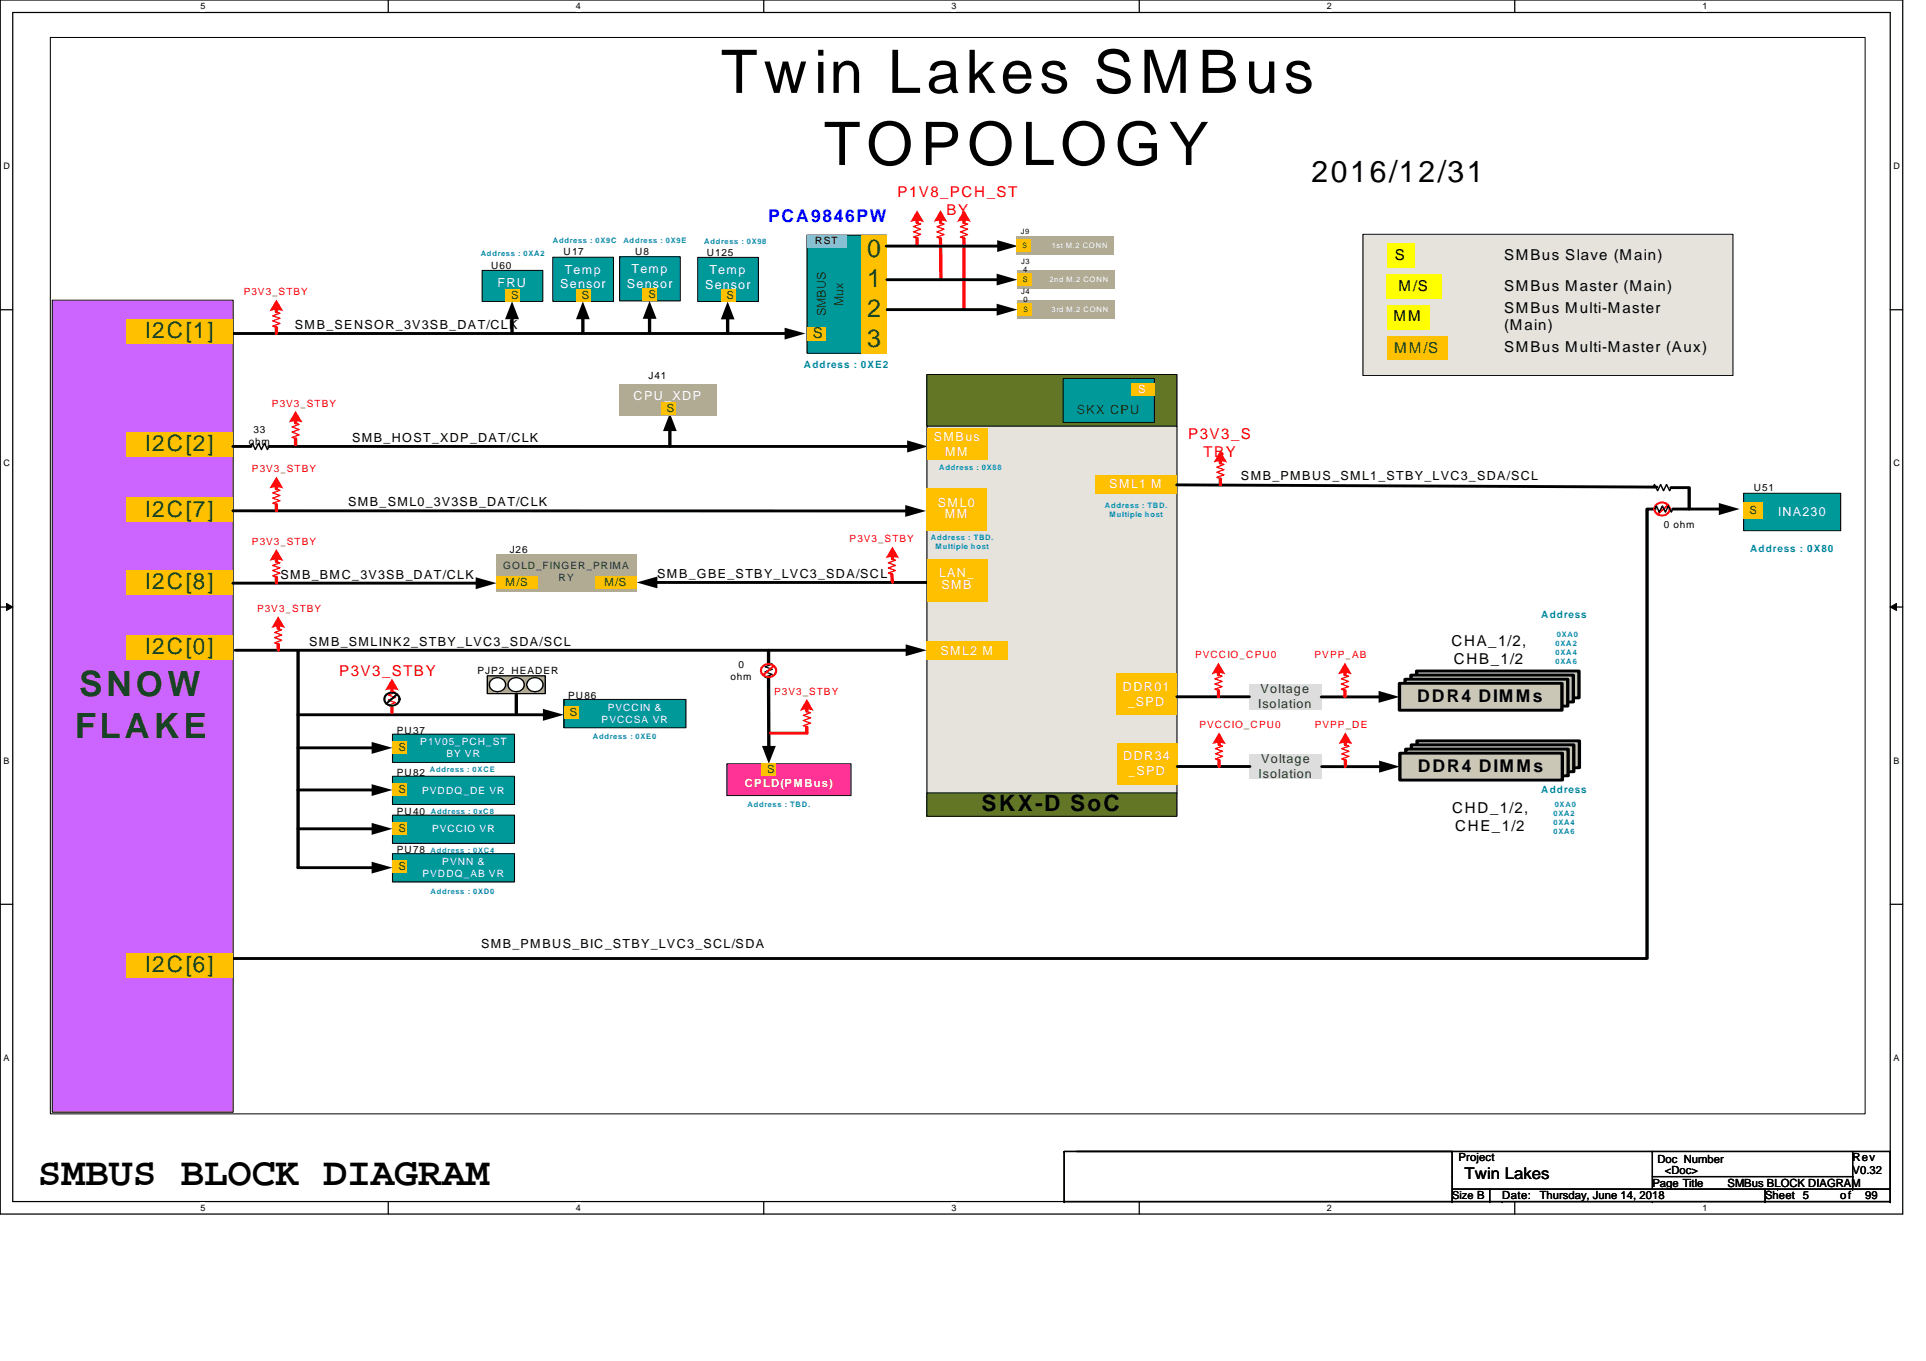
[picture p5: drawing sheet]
<svg xmlns="http://www.w3.org/2000/svg" width="297mm" height="210mm" viewBox="0 0 297 210" stroke-linecap="round" stroke-linejoin="round" font-family="sans-serif">
<path d="M0 0h293.5v187.2h-293.5zM2 1.9h289.5v183.4h-289.5z" fill="none" stroke="#000" stroke-width=".19"/>
<g fill="#fff">
<path d="M30.9 .2h.8v1.6h-.8z"/>
<path d="M30.9 185.5h.8v1.6h-.8z"/>
</g>
<path d="M59.9 0v1.9M59.9 185.3v1.9" fill="none" stroke="#000" stroke-width=".19"/>
<g fill="#fff">
<path d="M88.8 .2h.8v1.6h-.8z"/>
<path d="M88.8 185.5h.8v1.6h-.8z"/>
</g>
<path d="M117.8 0v1.9M117.8 185.3v1.9" fill="none" stroke="#000" stroke-width=".19"/>
<g fill="#fff">
<path d="M146.7 .2h.8v1.6h-.8z"/>
<path d="M146.7 185.5h.8v1.6h-.8z"/>
</g>
<path d="M175.7 0v1.9M175.7 185.3v1.9" fill="none" stroke="#000" stroke-width=".19"/>
<g fill="#fff">
<path d="M204.7 .2h.7v1.6h-.7z"/>
<path d="M204.7 185.5h.7v1.6h-.7z"/>
</g>
<path d="M233.6 0v1.9M233.6 185.3v1.9" fill="none" stroke="#000" stroke-width=".19"/>
<g fill="#fff">
<path d="M262.6 .2h.7v1.6h-.7z"/>
<path d="M262.6 185.5h.7v1.6h-.7z"/>
<path d="M.5 24.8h1v1.6h-1z"/>
<path d="M292 24.8h1v1.6h-1z"/>
<path d="M.5 70.7h1v1.5h-1z"/>
<path d="M292 70.7h1v1.5h-1z"/>
</g>
<path d="M0 47.8h2M291.5 47.8h2" fill="none" stroke="#000" stroke-width=".19"/>
<g fill="#fff">
<path d="M.5 116.5h.9v1.6h-.9z"/>
<path d="M292 116.5h.9v1.6h-.9z"/>
</g>
<path d="M0 93.6h2M291.5 93.6h2" fill="none" stroke="#000" stroke-width=".19"/>
<path d="M1 93.1l1 .5-1 .5zM291.5 93.6l1-.5v1z" fill="#000"/>
<path d="M1 93.1l1 .5-1 .5zM291.5 93.6l1-.5v1z" fill="none" stroke="#000" stroke-width=".15"/>
<g fill="#fff">
<path d="M.5 162.4h.9v1.5h-.9z"/>
<path d="M292 162.4h.9v1.5h-.9z"/>
</g>
<path d="M0 139.5h2M291.5 139.5h2" fill="none" stroke="#000" stroke-width=".19"/>
<path d="M7.8 5.8h279.9v166h-279.9z" fill="#fff"/>
<path d="M7.8 5.8h279.9v166h-279.9z" fill="none" stroke="#000" stroke-width=".15"/>
<path d="M255.2 78.5h-1.2v69.3h-220v1" fill="none" stroke="#000" stroke-width=".48"/>
<path d="M141.4 34.4l.6 .1-1.1 .4 1.1 .4-1.1 .5 1.1 .4-1.1 .4 .5 .1" fill="none" stroke="#f00" stroke-width=".21"/>
<path d="M141.4 33.8v.6M141.4 36.7v1" fill="none" stroke="#f00" stroke-width=".48"/>
<path d="M141.4 32.4l1.1 1.9-.8-.2h-.5l-.8 .2z" fill-rule="evenodd" fill="#f00"/>
<path d="M145.1 34.4l.5 .2-1.1 .4 1.1 .3-1.1 .5 1.1 .4-1.1 .4 .6 .2" fill="none" stroke="#f00" stroke-width=".21"/>
<path d="M145.1 36.8v6.3M145.1 33.8v.6" fill="none" stroke="#f00" stroke-width=".48"/>
<path d="M145.1 32.4l1 1.8-.8-.2-.7 .1-.6 .1z" fill-rule="evenodd" fill="#f00"/>
<path d="M148.7 34.4l.5 .2-1.1 .4 1.1 .3-1.1 .5 1.1 .4-1.1 .4 .6 .2" fill="none" stroke="#f00" stroke-width=".21"/>
<path d="M148.7 33.8v.6M148.7 36.8v10.9" fill="none" stroke="#f00" stroke-width=".48"/>
<path d="M148.7 32.4l1.1 1.8-.9-.2-.9 .1-.4 .1z" fill-rule="evenodd" fill="#f00"/>
<path d="M210.2 36.1h57.1v21.8h-57.1z" fill-rule="evenodd" fill="#e5e3db"/>
<path d="M210.2 36.1h57.1v21.8h-57.1z" fill="none" stroke="#000" stroke-width=".15"/>
<path d="M8.1 46.3h27.9v125.2h-27.9z" fill-rule="evenodd" fill="#cc65ff"/>
<path d="M8.1 46.3h27.9v125.2h-27.9z" fill="none" stroke="#000" stroke-width=".15"/>
<path d="M19.5 87.9h16.4v3.9h-16.4z" fill-rule="evenodd" fill="#ffc000"/>
<path d="M35.9 89.9h37.7" fill="none" stroke="#000" stroke-width=".48"/>
<path d="M73.4 89l3.2 .9-3.2 1z" fill="#000"/>
<path d="M213.9 37.6h4.3v3.7h-4.3z" fill-rule="evenodd" fill="#ff0"/>
<path d="M213.9 52h9.3v3.5h-9.3z" fill-rule="evenodd" fill="#ffc000"/>
<g fill="#ff0">
<path d="M213.9 42.3h8.5v3.7h-8.5z" fill-rule="evenodd"/>
<path d="M213.9 47.1h6.5v3.7h-6.5z" fill-rule="evenodd"/>
</g>
<path d="M42.6 86.6l.6 .2-1.1 .4 1.1 .4-1.1 .4 1.1 .4-1.1 .4 .5 .2" fill="none" stroke="#f00" stroke-width=".21"/>
<path d="M42.6 86.1v.5M42.6 89v.9" fill="none" stroke="#f00" stroke-width=".48"/>
<path d="M42.6 84.7l1.1 1.8-.8-.2h-.5l-.9 .2z" fill-rule="evenodd" fill="#f00"/>
<path d="M76.6 85.5h21.6v5.8h-21.6z" fill-rule="evenodd" fill="#b2ab93"/>
<g fill="#ffc000">
<path d="M76.6 88.9h6.3v2h-6.3z" fill-rule="evenodd"/>
<path d="M19.5 66.6h16.4v3.8h-16.4z" fill-rule="evenodd"/>
</g>
<path d="M35.9 68.9h2.8M41.5 68.9h98.7" fill="none" stroke="#000" stroke-width=".48"/>
<path d="M139.9 67.9l3.2 1-3.2 .9z" fill="#000"/>
<path d="M38.7 68.9l.2-.5 .5 .9 .5-.9 .4 .9 .5-.9 .5 .9 .2-.4" fill="none" stroke="#000" stroke-width=".21"/>
<path d="M45.6 65.3l.5 .1-1.1 .4 1.1 .5-1.1 .3 1.1 .5-1.1 .4 .6 .1" fill="none" stroke="#f00" stroke-width=".21"/>
<path d="M45.6 64.7v.6M45.6 67.6v1" fill="none" stroke="#f00" stroke-width=".48"/>
<path d="M45.6 63.4l1.1 1.8-1-.2-1.2 .2z" fill-rule="evenodd" fill="#f00"/>
<path d="M143 57.8h38.5v7.9h-38.5z" fill-rule="evenodd" fill="#637626"/>
<path d="M143 57.8h38.5v7.9h-38.5z" fill="none" stroke="#000" stroke-width=".15"/>
<path d="M164 58.4h14v6.8h-14z" fill-rule="evenodd" fill="#099"/>
<path d="M164 58.4h14v6.8h-14z" fill="none" stroke="#000" stroke-width=".15"/>
<path d="M174.4 59.2h3.6v1.9h-3.6z" fill-rule="evenodd" fill="#ffc000"/>
<path d="M143 65.7h38.5v56.7h-38.5z" fill-rule="evenodd" fill="#e5e3db"/>
<path d="M143 65.7h38.5v56.7h-38.5z" fill="none" stroke="#000" stroke-width=".15"/>
<path d="M143 122.3h38.5v3.6h-38.5z" fill-rule="evenodd" fill="#637626"/>
<path d="M143 122.3h38.5v3.6h-38.5z" fill="none" stroke="#000" stroke-width=".15"/>
<g fill="#ffc000">
<path d="M143 66.1h9.3v4.8h-9.3z" fill-rule="evenodd"/>
<path d="M142.9 75.3h9.3v6.5h-9.3z" fill-rule="evenodd"/>
</g>
<path d="M103.3 66.3v2.6" fill="none" stroke="#000" stroke-width=".48"/>
<path d="M103.3 63.7l1.1 2.8h-2.1z" fill="#000"/>
<path d="M95.5 59.2h15.1v4.8h-15.1z" fill-rule="evenodd" fill="#b2ab93"/>
<path d="M101.9 62.1h2.2v1.9h-2.2z" fill-rule="evenodd" fill="#ffc000"/>
<path d="M35.9 51.4h85.4" fill="none" stroke="#000" stroke-width=".48"/>
<path d="M121 50.5l3.2 .9-3.2 1z" fill="#000"/>
<path d="M42.6 48.1l.6 .2-1.1 .4 1.1 .4-1.1 .4 1.1 .4-1.1 .4 .5 .2" fill="none" stroke="#f00" stroke-width=".21"/>
<path d="M42.6 47.6v.5M42.6 50.5v.9" fill="none" stroke="#f00" stroke-width=".48"/>
<path d="M42.6 46.2l1.1 1.8-.8-.2-.8 .1-.6 .1z" fill-rule="evenodd" fill="#f00"/>
<path d="M19.5 49.1h16.4v3.9h-16.4z" fill-rule="evenodd" fill="#ffc000"/>
<path d="M74.4 41.7h9.3v4.8h-9.3z" fill-rule="evenodd" fill="#099"/>
<path d="M74.4 41.7h9.3v4.8h-9.3z" fill="none" stroke="#000" stroke-width=".15"/>
<path d="M77.9 44.6h2.2v1.9h-2.2z" fill-rule="evenodd" fill="#ffc000"/>
<path d="M79 49v2.4" fill="none" stroke="#000" stroke-width=".48"/>
<path d="M79 46.5l1 2.7h-2.1z" fill="#000"/>
<path d="M85.3 39.7h9.3v6.8h-9.3z" fill-rule="evenodd" fill="#099"/>
<path d="M85.3 39.7h9.3v6.8h-9.3z" fill="none" stroke="#000" stroke-width=".15"/>
<path d="M88.8 44.6h2.3v1.9h-2.3z" fill-rule="evenodd" fill="#ffc000"/>
<path d="M89.9 49v2.4" fill="none" stroke="#000" stroke-width=".48"/>
<path d="M89.9 46.5l1 2.7h-2.1z" fill="#000"/>
<path d="M95.6 39.6h9.3v6.8h-9.3z" fill-rule="evenodd" fill="#099"/>
<path d="M95.6 39.6h9.3v6.8h-9.3z" fill="none" stroke="#000" stroke-width=".15"/>
<path d="M99.1 44.5h2.2v1.9h-2.2z" fill-rule="evenodd" fill="#ffc000"/>
<path d="M100.2 48.9v2.4" fill="none" stroke="#000" stroke-width=".48"/>
<path d="M100.2 46.4l1.1 2.8h-2.2z" fill="#000"/>
<path d="M124.5 36.3h12.2v18.2h-12.2z" fill-rule="evenodd" fill="#099"/>
<path d="M124.5 36.3h12.2v18.2h-12.2z" fill="none" stroke="#000" stroke-width=".15"/>
<path d="M132.8 36.3h3.9v18.2h-3.9z" fill-rule="evenodd" fill="#ffc000"/>
<path d="M124.5 36.3h6.1v1.9h-6.1z" fill-rule="evenodd" fill="#85b6cc"/>
<path d="M124.5 50.5h2.8v2h-2.8z" fill-rule="evenodd" fill="#ffc000"/>
<path d="M136.7 38h17.4" fill="none" stroke="#000" stroke-width=".48"/>
<path d="M153.8 37l3.2 1-3.2 .9z" fill="#000"/>
<path d="M156.8 36.5h15v2.8h-15z" fill-rule="evenodd" fill="#b2ab93"/>
<path d="M156.8 36.9h2.2v2h-2.2z" fill-rule="evenodd" fill="#ffc000"/>
<path d="M136.8 43.1h17.2" fill="none" stroke="#000" stroke-width=".48"/>
<path d="M153.7 42.2l3.2 .9-3.2 .9z" fill="#000"/>
<path d="M156.8 41.6h15.1v2.9h-15.1z" fill-rule="evenodd" fill="#b2ab93"/>
<path d="M156.8 42.1h2.3v1.9h-2.3z" fill-rule="evenodd" fill="#ffc000"/>
<path d="M136.8 47.8h17.2" fill="none" stroke="#000" stroke-width=".48"/>
<path d="M153.7 46.8l3.2 1-3.2 .9z" fill="#000"/>
<path d="M156.9 46.3h15.1v2.8h-15.1z" fill-rule="evenodd" fill="#b2ab93"/>
<g fill="#ffc000">
<path d="M156.9 46.8h2.2v1.9h-2.2z" fill-rule="evenodd"/>
<path d="M19.5 76.7h16.4v3.9h-16.4z" fill-rule="evenodd"/>
</g>
<path d="M35.9 78.8h104" fill="none" stroke="#000" stroke-width=".48"/>
<path d="M139.6 77.9l3.2 .9-3.2 .9z" fill="#000"/>
<path d="M42.6 75.4l.6 .2-1.1 .4 1.1 .4-1.1 .4 1.1 .4-1.1 .4 .5 .2" fill="none" stroke="#f00" stroke-width=".21"/>
<path d="M42.6 74.9v.5M42.6 77.8v1" fill="none" stroke="#f00" stroke-width=".48"/>
<path d="M42.6 73.5l1.1 1.8-.9-.2-1.3 .2z" fill-rule="evenodd" fill="#f00"/>
<g fill="#ffc000">
<path d="M143 99h12.5v2.8h-12.5z" fill-rule="evenodd"/>
<path d="M19.5 97.9h16.4v3.9h-16.4z" fill-rule="evenodd"/>
</g>
<path d="M36.3 100.3h103.7" fill="none" stroke="#000" stroke-width=".48"/>
<path d="M139.7 99.4l3.2 .9-3.2 .9z" fill="#000"/>
<path d="M42.9 96.9l.6 .2-1.1 .4 1.1 .4-1.1 .4 1.1 .4-1.1 .4 .5 .2" fill="none" stroke="#f00" stroke-width=".21"/>
<path d="M42.9 96.4v.5M42.9 99.3v1" fill="none" stroke="#f00" stroke-width=".48"/>
<path d="M42.9 95l1.1 1.9-.8-.3-.8 .1-.6 .2z" fill-rule="evenodd" fill="#f00"/>
<path d="M87 107.9h18.8v4.3h-18.8z" fill-rule="evenodd" fill="#099"/>
<path d="M87 107.9h18.8v4.3h-18.8z" fill="none" stroke="#000" stroke-width=".15"/>
<path d="M87 108.9h2.2v1.9h-2.2z" fill-rule="evenodd" fill="#ffc000"/>
<path d="M46 100.4v33.4" fill="none" stroke="#000" stroke-width=".48"/>
<path d="M75.2 104.2h8.9v2.8h-8.9z" fill-rule="evenodd" fill="#b2ab93"/>
<path d="M75.2 104.2h8.9v2.8h-8.9z" fill="none" stroke="#000" stroke-width=".21"/>
<path d="M81.5 104.9a1.21 1.21 0 0 1 1.6-.3 1.21 1.21 0 0 1 .5 1.5 1.27 1.27 0 0 1-1.4 .5 1.27 1.27 0 0 1-.9-1.2z" fill-rule="evenodd" fill="#feffff"/>
<path d="M81.6 104.8a1.21 1.21 0 0 1 1.5-.2 1.21 1.21 0 0 1 .5 1.4 1.29 1.29 0 0 1-1.3 .6 1.29 1.29 0 0 1-1.1-1.1z" fill="none" stroke="#000" stroke-width=".21"/>
<path d="M78.6 104.9a1.21 1.21 0 0 1 1.6-.3 1.21 1.21 0 0 1 .5 1.5 1.24 1.24 0 0 1-1.5 .5 1.24 1.24 0 0 1-.8-1.4z" fill-rule="evenodd" fill="#feffff"/>
<path d="M78.6 104.9a1.21 1.21 0 0 1 1.6-.3 1.21 1.21 0 0 1 .5 1.5 1.24 1.24 0 0 1-1.5 .5 1.24 1.24 0 0 1-.8-1.4z" fill="none" stroke="#000" stroke-width=".21"/>
<path d="M75.8 104.9a1.25 1.25 0 0 1 1.4-.3 1.25 1.25 0 0 1 .7 1.3 1.32 1.32 0 0 1-1.3 .8 1.32 1.32 0 0 1-1.1-1v-.4z" fill-rule="evenodd" fill="#feffff"/>
<path d="M75.8 104.9a1.25 1.25 0 0 1 1.4-.3 1.25 1.25 0 0 1 .7 1.3 1.32 1.32 0 0 1-1.3 .8 1.32 1.32 0 0 1-1.1-1v-.4z" fill="none" stroke="#000" stroke-width=".21"/>
<path d="M46 110.2h38M79.6 107.1v2.9" fill="none" stroke="#000" stroke-width=".48"/>
<path d="M83.7 109.3l3.3 .9-3.3 1z" fill="#000"/>
<path d="M60.5 113.2h18.9v4.4h-18.9z" fill-rule="evenodd" fill="#099"/>
<path d="M60.5 113.2h18.9v4.4h-18.9z" fill="none" stroke="#000" stroke-width=".15"/>
<path d="M60.5 114.3h2.3v1.9h-2.3z" fill-rule="evenodd" fill="#ffc000"/>
<path d="M46 115.3h11.6" fill="none" stroke="#000" stroke-width=".48"/>
<path d="M57.3 114.4l3.2 .9-3.2 1z" fill="#000"/>
<path d="M60.5 119.7h18.9v4.4h-18.9z" fill-rule="evenodd" fill="#099"/>
<path d="M60.5 119.7h18.9v4.4h-18.9z" fill="none" stroke="#000" stroke-width=".15"/>
<path d="M60.5 120.8h2.3v1.9h-2.3z" fill-rule="evenodd" fill="#ffc000"/>
<path d="M46 121.8h11.6" fill="none" stroke="#000" stroke-width=".48"/>
<path d="M57.3 120.9l3.2 .9-3.2 1z" fill="#000"/>
<path d="M60.5 125.7h18.9v4.4h-18.9z" fill-rule="evenodd" fill="#099"/>
<path d="M60.5 125.7h18.9v4.4h-18.9z" fill="none" stroke="#000" stroke-width=".15"/>
<path d="M60.5 126.8h2.3v1.9h-2.3z" fill-rule="evenodd" fill="#ffc000"/>
<path d="M46 127.8h11.6" fill="none" stroke="#000" stroke-width=".48"/>
<path d="M57.3 126.9l3.2 .9-3.2 1z" fill="#000"/>
<path d="M60.5 131.7h18.9v4.3h-18.9z" fill-rule="evenodd" fill="#099"/>
<path d="M60.5 131.7h18.9v4.3h-18.9z" fill="none" stroke="#000" stroke-width=".15"/>
<path d="M60.5 132.8h2.3v1.9h-2.3z" fill-rule="evenodd" fill="#ffc000"/>
<path d="M46 133.8h11.6" fill="none" stroke="#000" stroke-width=".48"/>
<path d="M57.3 132.9l3.2 .9-3.2 .9z" fill="#000"/>
<path d="M112.1 117.8h19.2v4.9h-19.2z" fill-rule="evenodd" fill="#f39"/>
<path d="M112.1 117.8h19.2v4.9h-19.2z" fill="none" stroke="#000" stroke-width=".15"/>
<path d="M118.5 100.3v1.9M118.5 104.6l.1 10.7" fill="none" stroke="#000" stroke-width=".48"/>
<path d="M118.5 102.2l.6 .2-1.1 .4 1.1 .4-1.1 .4 1.1 .4-1.1 .4 .5 .2" fill="none" stroke="#000" stroke-width=".21"/>
<path d="M117.5 115h2.2l-1.1 2.8z" fill="#000"/>
<path d="M117.7 102.7a1.13 1.13 0 0 1 1.4-.2 1.13 1.13 0 0 1 .5 1.4 1.17 1.17 0 0 1-1.4 .5 1.17 1.17 0 0 1-.8-1.3zM119.4 102.7l-1.7 1.4" fill="none" stroke="#f00" stroke-width=".31"/>
<path d="M172.2 103.8h9.3v6.5h-9.3z" fill-rule="evenodd" fill="#ffc000"/>
<path d="M192.7 105.5h11.1v3.9h-11.1z" fill-rule="evenodd" fill="#ddd"/>
<path d="M181.5 107.5h11.2" fill="none" stroke="#000" stroke-width=".48"/>
<path d="M187.9 104.1l.6 .2-1.1 .4 1.1 .4-1.1 .4 1.1 .4-1.1 .4 .5 .2" fill="none" stroke="#f00" stroke-width=".21"/>
<path d="M187.9 103.6v.5M187.9 106.5v.9" fill="none" stroke="#f00" stroke-width=".48"/>
<path d="M187.9 102.2l1.1 1.8-.8-.2h-.7l-.6 .2z" fill-rule="evenodd" fill="#f00"/>
<path d="M203.8 107.5h9.1" fill="none" stroke="#000" stroke-width=".48"/>
<path d="M212.6 106.6l3.2 .9-3.2 .9z" fill="#000"/>
<path d="M207.4 104.1l.6 .2-1.1 .4 1.1 .4-1.1 .4 1.1 .4-1.1 .4 .5 .2" fill="none" stroke="#f00" stroke-width=".21"/>
<path d="M207.4 103.6v.5M207.4 106.5v1" fill="none" stroke="#f00" stroke-width=".48"/>
<path d="M207.4 102.2l1.1 1.8-.8-.2h-.7l-.6 .2z" fill-rule="evenodd" fill="#f00"/>
<path d="M218.5 103.5h25v4.1h-25z" fill-rule="evenodd" fill="#cbc7b7"/>
<path d="M218.5 103.5h25v4.1h-25z" fill="none" stroke="#000" stroke-width=".48"/>
<path d="M217.6 104.1h25.1v4.2h-25.1z" fill-rule="evenodd" fill="#cbc7b7"/>
<path d="M217.6 104.1h25.1v4.2h-25.1z" fill="none" stroke="#000" stroke-width=".48"/>
<path d="M216.7 104.8h25.1v4.1h-25.1z" fill-rule="evenodd" fill="#cbc7b7"/>
<path d="M216.7 104.8h25.1v4.1h-25.1z" fill="none" stroke="#000" stroke-width=".48"/>
<path d="M215.8 105.4h25.1v4.1h-25.1z" fill-rule="evenodd" fill="#cbc7b7"/>
<path d="M215.8 105.4h25.1v4.1h-25.1z" fill="none" stroke="#000" stroke-width=".48"/>
<path d="M172.2 114.6h9.4v6.5h-9.4z" fill-rule="evenodd" fill="#ffc000"/>
<path d="M192.7 116.3h11.2v3.8h-11.2z" fill-rule="evenodd" fill="#ddd"/>
<path d="M181.6 118.2h11.1" fill="none" stroke="#000" stroke-width=".48"/>
<path d="M188 114.9l.5 .2-1.1 .4 1.1 .4-1.1 .3 1.1 .4-1.1 .5 .6 .2" fill="none" stroke="#f00" stroke-width=".21"/>
<path d="M188 114.3v.6M188 117.3v.9" fill="none" stroke="#f00" stroke-width=".48"/>
<path d="M188 112.9l1.1 1.9-.8-.2h-.7l-.7 .2z" fill-rule="evenodd" fill="#f00"/>
<path d="M203.9 118.2h9.1" fill="none" stroke="#000" stroke-width=".48"/>
<path d="M212.7 117.3l3.2 .9-3.2 1z" fill="#000"/>
<path d="M207.5 114.9l.5 .2-1.1 .4 1.1 .4-1.1 .4 1.1 .3-1.1 .5 .6 .2" fill="none" stroke="#f00" stroke-width=".21"/>
<path d="M207.5 114.3v.6M207.5 117.3v.9" fill="none" stroke="#f00" stroke-width=".48"/>
<path d="M207.5 112.9l1.1 1.9-.9-.2h-.6l-.7 .2z" fill-rule="evenodd" fill="#f00"/>
<path d="M218.5 114.3h25.1v4.1h-25.1z" fill-rule="evenodd" fill="#cbc7b7"/>
<path d="M218.5 114.3h25.1v4.1h-25.1z" fill="none" stroke="#000" stroke-width=".48"/>
<path d="M217.7 114.9h25v4.1h-25z" fill-rule="evenodd" fill="#cbc7b7"/>
<path d="M217.7 114.9h25v4.1h-25z" fill="none" stroke="#000" stroke-width=".48"/>
<path d="M216.8 115.5h25v4.2h-25z" fill-rule="evenodd" fill="#cbc7b7"/>
<path d="M216.8 115.5h25v4.2h-25z" fill="none" stroke="#000" stroke-width=".48"/>
<path d="M215.9 116.2h25.1v4.1h-25.1z" fill-rule="evenodd" fill="#cbc7b7"/>
<path d="M101.1 89.8h41.9M215.9 116.2h25.1v4.1h-25.1z" fill="none" stroke="#000" stroke-width=".48"/>
<path d="M98.2 89.8l3.2-.9v1.8z" fill="#000"/>
<g fill="#ffc000">
<path d="M143 86.2h9.3v6.5h-9.3z" fill-rule="evenodd"/>
<path d="M91.8 88.9h6.4v2h-6.4z" fill-rule="evenodd"/>
</g>
<path d="M137.5 86.2l.6 .2-1.1 .4 1.1 .4-1.1 .4 1.1 .4-1.1 .4 .5 .2" fill="none" stroke="#f00" stroke-width=".21"/>
<path d="M137.5 88.6l.1 1.2M137.6 85.7v.5" fill="none" stroke="#f00" stroke-width=".48"/>
<path d="M137.6 84.3l1.1 1.8-.8-.2h-.7l-.6 .2z" fill-rule="evenodd" fill="#f00"/>
<path d="M169 73.3h12.5v2.9h-12.5z" fill-rule="evenodd" fill="#ffc000"/>
<path d="M181.5 74.8l74 .3" fill="none" stroke="#000" stroke-width=".48"/>
<path d="M188.2 71.4l.6 .2-1.1 .5 1.1 .3-1.1 .4 1.1 .4-1.1 .4 .5 .2" fill="none" stroke="#f00" stroke-width=".21"/>
<path d="M188.2 70.9v.5M188.2 73.8v1" fill="none" stroke="#f00" stroke-width=".48"/>
<path d="M188.2 69.5l1.1 1.9-1-.3-.6 .1-.6 .2z" fill-rule="evenodd" fill="#f00"/>
<path d="M268.9 76.1h15v5.8h-15z" fill-rule="evenodd" fill="#099"/>
<path d="M268.9 76.1h15v5.8h-15z" fill="none" stroke="#000" stroke-width=".15"/>
<path d="M268.9 77.5h3v2.5h-3z" fill-rule="evenodd" fill="#ffc000"/>
<path d="M124.4 109.7l.6 .2-1.1 .4 1.1 .4-1.1 .4 1.1 .4-1.1 .4 .5 .2" fill="none" stroke="#f00" stroke-width=".21"/>
<path d="M124.4 109.2v.5M124.4 112.1v1" fill="none" stroke="#f00" stroke-width=".48"/>
<path d="M124.4 107.8l1.1 1.8-.8-.2h-.6l-.7 .2z" fill-rule="evenodd" fill="#f00"/>
<path d="M117.4 117.8h2.2v1.9h-2.2z" fill-rule="evenodd" fill="#ffc000"/>
<path d="M60.4 106.1v.5M60.4 109v.9M118.9 113.1h5.5" fill="none" stroke="#f00" stroke-width=".48"/>
<path d="M60.4 106.6l.6 .2-1.1 .4 1.1 .4-1.1 .4 1.1 .4-1.1 .4 .5 .2" fill="none" stroke="#f00" stroke-width=".21"/>
<path d="M60.4 104.6l1.1 1.9-.9-.2-1.2 .2z" fill-rule="evenodd" fill="#f00"/>
<path d="M59.6 107.1l.5-.3h.6a1 1 0 0 1 .9 1.1 1 1 0 0 1-1 .9 1.02 1.02 0 0 1-1.2-.5 1.02 1.02 0 0 1 .2-1.2zM61.2 107.1l-1.6 1.4" fill="none" stroke="#000" stroke-width=".31"/>
<path d="M19.5 146.9h16.4v3.9h-16.4z" fill-rule="evenodd" fill="#ffc000"/>
<path d="M254.9 75.2l.3-.5 .4 1 .5-1 .5 1 .4-1 .5 1 .2-.5M255.2 78.5l.3-.5 .4 1 .5-1 .5 1 .4-1 .5 1 .2-.5" fill="none" stroke="#000" stroke-width=".21"/>
<path d="M255.5 77.8a1.13 1.13 0 0 1 1.4-.2 1.13 1.13 0 0 1 .5 1.4 1.16 1.16 0 0 1-1.4 .5 1.16 1.16 0 0 1-.8-1.3zM257.3 77.9l-1.7 1.4" fill="none" stroke="#f00" stroke-width=".31"/>
<path d="M257.7 75.2h2.8v3.3M258 78.5h7.4" fill="none" stroke="#000" stroke-width=".48"/>
<path d="M265.1 77.6l3.2 .9-3.2 .9z" fill="#000"/>
<path d="M107.6 39.7h9.4v6.8h-9.4z" fill-rule="evenodd" fill="#099"/>
<path d="M107.6 39.7h9.4v6.8h-9.4z" fill="none" stroke="#000" stroke-width=".15"/>
<path d="M111.2 44.6h2.2v1.9h-2.2z" fill-rule="evenodd" fill="#ffc000"/>
<path d="M112.2 49v2.4" fill="none" stroke="#000" stroke-width=".48"/>
<path d="M112.2 46.5l1.1 2.8h-2.1z" fill="#000"/>
<g fill="none" stroke="#000" stroke-width=".19">
<path d="M164.1 177.6h.1M164.1 177.6h127.4M164.1 177.6v7.7M224 177.6h.1M224 177.6v7.7M254.8 177.6h.1M254.8 177.6v5.8M285.7 177.6v5.8M291.5 177.6h.1M291.5 177.6v7.7M164.1 185.3h.1M164.1 185.3h127.4"/>
<path d="M224 185.3h.1M224 183.4h67.5M229.8 185.3h.1M229.8 183.4v1.9M231.7 185.3h.1M254.8 185.3h.1M254.8 181.5h30.9M272.2 185.3h.1M272.2 183.4v1.9M274.1 183.4h.1M285.7 181.5h.1M285.7 183.4h.1"/>
<path d="M291.5 185.3h.1M291.5 183.4h.1"/>
</g>
<g font-size="9.3">
<text x="111.2" y="14.3">Twin Lakes SMBus</text>
<text x="127.1" y="25.4">TOPOLOGY</text>
</g>
<text font-size="6.1" x="5.8" y="182.7">SMBUS BLOCK DIAGRAM</text>
<g font-size="5.4" fill="#164326">
<text x="12.2" y="107.3">SNOW</text>
<text x="11.5" y="113.8">FLAKE</text>
</g>
<text font-size="4.6" x="202.3" y="28.1">2016/12/31</text>
<g font-size="3.9" fill="#164326">
<text x="133.7" y="39.6">0</text>
<text x="133.7" y="44.2">1</text>
<text x="133.7" y="48.8">2</text>
<text x="133.7" y="53.5">3</text>
</g>
<g font-size="3.5" fill="#164326">
<text x="22.3" y="52.1">I2C[1]</text>
<text x="22.3" y="69.6">I2C[2]</text>
<text x="22.3" y="79.7">I2C[7]</text>
<text x="22.3" y="90.9">I2C[8]</text>
<text x="22.3" y="100.9">I2C[0]</text>
<text x="22.3" y="149.9">I2C[6]</text>
</g>
<text font-size="3.5" x="151.4" y="125.1">SKX-D SoC</text>
<text font-size="2.7" fill="#00f" x="118.5" y="34.2">PCA9846PW</text>
<g font-size="2.7">
<text x="218.6" y="108.3">DDR4 DIMMs</text>
<text x="218.7" y="119.1">DDR4 DIMMs</text>
</g>
<text font-size="2.5" x="225.9" y="181.8">Twin Lakes</text>
<g font-size="2.3" fill="#f00">
<text x="138.4" y="30.4">P1V8_PCH_ST</text>
<text x="146" y="33.1">BY</text>
<text x="183.3" y="67.7">P3V3_S</text>
<text x="185.6" y="70.5">TBY</text>
<text x="52.3" y="104.3">P3V3_STBY</text>
</g>
<g font-size="2.3">
<text x="215.1" y="40.1">S</text>
<text x="232" y="40.1">SMBus Slave (Main)</text>
<text x="215.7" y="44.9">M/S</text>
<text x="232" y="44.9">SMBus Master (Main)</text>
<text x="214.9" y="49.6">MM</text>
<text x="232" y="48.2">SMBus Multi-Master</text>
<text x="232" y="51">(Main)</text>
<text x="232" y="54.3">SMBus Multi-Master (Aux)</text>
<text x="223.9" y="99.6">CHA_1/2,</text>
<text x="224.2" y="102.4">CHB_1/2</text>
<text x="224" y="125.3">CHD_1/2,</text>
<text x="224.4" y="128.1">CHE_1/2</text>
</g>
<g font-size="2.3" fill="#164326">
<text x="125.3" y="52.2">S</text>
<text x="215" y="54.4">MM/S</text>
</g>
<g font-size="1.9" fill="#fff">
<text x="76.7" y="44.2">FRU</text>
<text x="86.4" y="44.5">Sensor</text>
<text x="87.1" y="42.2">Temp</text>
<text x="96.7" y="44.4">Sensor</text>
<text x="97.4" y="42.1">Temp</text>
<text x="108.7" y="44.5">Sensor</text>
<text x="109.4" y="42.2">Temp</text>
<text x="97.7" y="61.7">CPU_XDP</text>
<text x="274.3" y="79.6">INA230</text>
</g>
<g font-size="1.9" fill="#164326">
<text x="130.1" y="47.2" transform="rotate(-90 130.1 47.2)">Mux</text>
<text x="127.4" y="48.8" transform="rotate(-90 127.4 48.8)">SMBUS</text>
<text x="166.1" y="63.8">SKX CPU</text>
<text x="194.4" y="106.9">Voltage</text>
<text x="194.1" y="109.2">Isolation</text>
<text x="194.1" y="120">Isolation</text>
<text x="194.5" y="117.6">Voltage</text>
</g>
<g font-size="1.9">
<text x="45.5" y="50.8">SMB_SENSOR_3V3SB_DAT/CLK</text>
<text x="54.3" y="68.2">SMB_HOST_XDP_DAT/CLK</text>
<text x="191.4" y="74.1">SMB_PMBUS_SML1_STBY_LVC3_SDA/SCL</text>
<text x="53.7" y="78.1">SMB_SML0_3V3SB_DAT/CLK</text>
<text x="43.2" y="89.3">SMB_BMC_3V3SB_DAT/CLK</text>
<text x="101.4" y="89.1">SMB_GBE_STBY_LVC3_SDA/SCL</text>
<text x="47.7" y="99.6">SMB_SMLINK2_STBY_LVC3_SDA/SCL</text>
<text x="74.2" y="146.3">SMB_PMBUS_BIC_STBY_LVC3_SCL/SDA</text>
</g>
<g font-size="1.9" fill="#feffff">
<text x="144" y="68">SMBus</text>
<text x="145.8" y="70.3">MM</text>
<text x="171.1" y="75.3">SML1 M</text>
<text x="144.7" y="78.1">SML0</text>
<text x="145.7" y="79.9">MM</text>
<text x="144.8" y="89">LAN_</text>
<text x="145.2" y="90.8">SMB</text>
<text x="145" y="101">SML2 M</text>
<text x="173.2" y="106.5">DDR01</text>
<text x="173.9" y="108.8">_SPD</text>
<text x="173.2" y="117.3">DDR34</text>
<text x="174" y="119.6">_SPD</text>
</g>
<g font-size="1.7" fill="#164326">
<text x="78.8" y="46.1">S</text>
<text x="89.7" y="46.1">S</text>
<text x="100" y="46">S</text>
<text x="112.1" y="46.1">S</text>
<text x="102.8" y="63.6">S</text>
<text x="269.8" y="79.3">S</text>
<text x="78" y="90.4">M/S</text>
<text x="93.2" y="90.4">M/S</text>
<text x="87.9" y="110.4">S</text>
<text x="61.4" y="115.8">S</text>
<text x="118.3" y="119.3">S</text>
<text x="61.4" y="122.3">S</text>
<text x="61.4" y="128.2">S</text>
<text x="61.4" y="134.2">S</text>
</g>
<text font-size="1.7" fill="#feffff" x="175.6" y="60.7">S</text>
<text font-size="1.7" fill="#fff" x="114.9" y="121.4">CPLD(PMBus)</text>
<g font-size="1.7">
<text x="224.9" y="179.1">Project</text>
<text x="255.6" y="179.3">Doc Number</text>
<text x="285.7" y="179.1">Rev</text>
<text x="224" y="184.9">Size B</text>
<text x="231.7" y="184.9">Date:</text>
<text x="237.5" y="184.9">Thursday, June 14, 2018</text>
<text x="254.8" y="183">Page Title</text>
<text x="256.8" y="181.1">&lt;Doc&gt;</text>
<text x="266.4" y="183">SMBus BLOCK DIAGRAM</text>
<text x="272.2" y="184.9">Sheet 5</text>
<text x="283.8" y="184.9">of</text>
<text x="285.7" y="181.1">V0.32</text>
<text x="287.7" y="184.9">99</text>
</g>
<g font-size="1.5">
<text x="75.7" y="41.5">U60</text>
<text x="86.9" y="39.4">U17</text>
<text x="98" y="39.3">U8</text>
<text x="109" y="39.4">U125</text>
<text x="125.7" y="37.7">RST</text>
<text x="100" y="58.5">J41</text>
<text x="38.4" y="68.7">ohm</text>
<text x="39.1" y="66.8">33</text>
<text x="270.5" y="75.7">U51</text>
<text x="256.6" y="81.4">0 ohm</text>
<text x="78.6" y="85.2">J26</text>
<text x="73.7" y="104">PJP2 HEADER</text>
<text x="87.6" y="107.8">PU86</text>
<text x="112.7" y="104.8">ohm</text>
<text x="113.9" y="103">0</text>
<text x="61.2" y="113.1">PU37</text>
<text x="61.2" y="119.6">PU82</text>
<text x="61.2" y="125.6">PU40</text>
<text x="61.2" y="131.6">PU78</text>
</g>
<g font-size="1.5" fill="#f00">
<text x="37.6" y="45.6">P3V3_STBY</text>
<text x="41.9" y="62.7">P3V3_STBY</text>
<text x="38.9" y="72.9">P3V3_STBY</text>
<text x="131" y="83.7">P3V3_STBY</text>
<text x="38.9" y="84.1">P3V3_STBY</text>
<text x="39.6" y="94.4">P3V3_STBY</text>
<text x="184.3" y="101.5">PVCCIO_CPU0</text>
<text x="202.7" y="101.5">PVPP_AB</text>
<text x="119.4" y="107.2">P3V3_STBY</text>
<text x="185" y="112.3">PVCCIO_CPU0</text>
<text x="202.8" y="112.3">PVPP_DE</text>
</g>
<g font-size="1.5" fill="#0070c0">
<text x="124" y="56.7">Address : 0XE2</text>
<text x="269.9" y="85.2">Address : 0X80</text>
<text x="237.7" y="95.3">Address</text>
<text x="237.7" y="122.4">Address</text>
</g>
<g font-size="1.5" fill="#164326">
<text x="77.6" y="87.7">GOLD_FINGER_PRIMA</text>
<text x="86.1" y="89.6">RY</text>
</g>
<g font-size="1.5" fill="#fff">
<text x="92.8" y="111.4">PVCCSA VR</text>
<text x="93.7" y="109.6">PVCCIN &amp;</text>
<text x="64.8" y="115">P1V05_PCH_ST</text>
<text x="68.9" y="116.8">BY VR</text>
<text x="65.1" y="122.4">PVDDQ_DE VR</text>
<text x="66.6" y="128.4">PVCCIO VR</text>
<text x="65.2" y="135.3">PVDDQ_AB VR</text>
<text x="68.2" y="133.4">PVNN &amp;</text>
</g>
<g font-size="1.4">
<text x="30.9" y="1.5">5</text>
<text x="88.8" y="1.5">4</text>
<text x="146.7" y="1.5">3</text>
<text x="204.7" y="1.5">2</text>
<text x="262.6" y="1.5">1</text>
<text x=".5" y="26.1">D</text>
<text x="292" y="26.1">D</text>
<text x=".5" y="71.9">C</text>
<text x="292" y="71.9">C</text>
<text x=".5" y="117.8">B</text>
<text x="292" y="117.8">B</text>
<text x=".5" y="163.6">A</text>
<text x="292" y="163.6">A</text>
<text x="30.9" y="186.8">5</text>
<text x="88.8" y="186.8">4</text>
<text x="146.7" y="186.8">3</text>
<text x="204.7" y="186.8">2</text>
<text x="262.6" y="186.8">1</text>
</g>
<g font-size="1.2" fill="#0070c0">
<text x="74.1" y="39.4">Address : 0XA2</text>
<text x="85.3" y="37.5">Address : 0X9C</text>
<text x="96.1" y="37.5">Address : 0X9E</text>
<text x="108.6" y="37.6">Address : 0X98</text>
<text x="144.8" y="72.5">Address : 0X88</text>
<text x="143.6" y="83.3">Address : TBD.</text>
<text x="170.4" y="78.4">Address : TBD.</text>
<text x="171.1" y="79.8">Multiple host</text>
<text x="144.3" y="84.7">Multiple host</text>
<text x="239.9" y="99.7">0XA2</text>
<text x="239.9" y="101.1">0XA4</text>
<text x="240.1" y="98.3">0XA0</text>
<text x="239.9" y="102.5">0XA6</text>
<text x="66.3" y="119.1">Address : 0XCE</text>
<text x="91.4" y="114">Address : 0XE0</text>
<text x="66.5" y="125.5">Address : 0xC8</text>
<text x="115.3" y="124.4">Address : TBD.</text>
<text x="239.6" y="125.9">0XA2</text>
<text x="239.8" y="124.5">0XA0</text>
<text x="66.4" y="131.5">Address : 0XC4</text>
<text x="239.6" y="127.3">0XA4</text>
<text x="239.6" y="128.7">0XA6</text>
<text x="66.4" y="137.9">Address : 0XD0</text>
</g>
<g font-size="1.2">
<text x="157.4" y="36.1">J9</text>
<text x="157.5" y="40.6">J3</text>
<text x="157.5" y="45.3">J4</text>
<text x="157.8" y="42">4</text>
<text x="157.8" y="46.7">0</text>
</g>
<g font-size="1.2" fill="#164326">
<text x="157.6" y="38.3">S</text>
<text x="157.8" y="43.4">S</text>
<text x="157.8" y="48.1">S</text>
</g>
<g font-size="1.2" fill="#fff">
<text x="162.2" y="38.3">1st M.2 CONN</text>
<text x="161.8" y="43.4">2nd M.2 CONN</text>
<text x="162.2" y="48.1">3rd M.2 CONN</text>
</g>
</svg>
